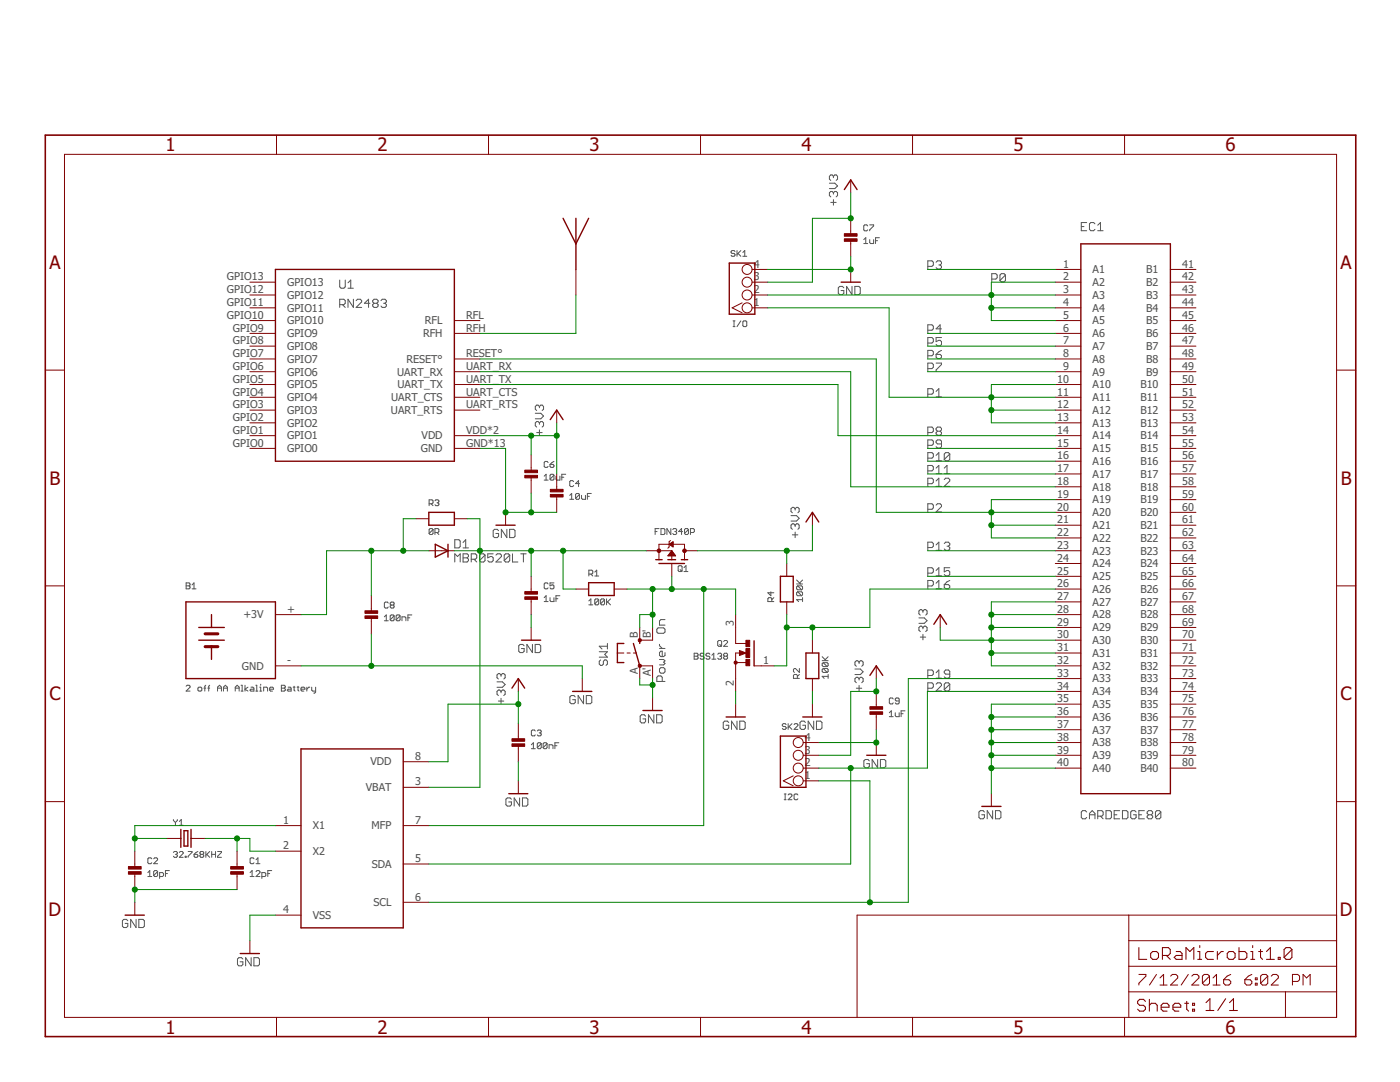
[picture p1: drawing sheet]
<svg xmlns="http://www.w3.org/2000/svg" width="279mm" height="216mm" viewBox="0 0 279 216" stroke-linecap="round" stroke-linejoin="round" font-family="sans-serif">
<g fill="none" stroke="#505050" stroke-width=".2">
<path d="M165.5 36.6h1.1l.6 .5-.6 .5h-1.1M166.3 38.5l.3-.3h.3l.3 .3v.5l-.3 .3M166.3 35.2l.3-.3h.3l.3 .3v.5l-.3 .3M166.3 35.2v.3M166.3 38.5v.2M166.3 39.8v1.1M166.3 38.5l-.2-.3h-.3l-.3 .3v.5l.3 .3M166.3 35.2l-.2-.3h-.3l-.3 .3v.5l.3 .3M67.8 55.9v1.3l.3 .3h.5l.3-.3v-1.3M69.4 57.5h1.1M69.4 56.4l.6-.5v1.6M70.5 59.7v1.6l-1.1-1.6v1.6"/>
<path d="M71.1 60l.3-.3h.5l.3 .3v.2l-1.1 1.1h1.1M76 60l.3-.3h.5l.3 .3v.2l-.3 .3M146.7 50.2l-.2-.2h-.4l-.2 .4 .2 .2h.4l.2 .3-.2 .2h-.4l-.2-.2M147.1 50v1.1M147.3 50.6l.5 .5M147.8 50l-.7 .8M148.3 51.1h.7M148.3 50.4l.3-.4v1.1M165.8 40.4h1.1M168.4 57.4l-.3-.3h-.5l-.3 .3v1.1l.3 .3h.5l.3-.3v-.5h-.5M170 57.1v1.7l-1-1.7v1.7M170.6 57.1h.8l.3 .3v1.1l-.3 .3h-.8z"/>
<path d="M172.4 47.8l.4-.4v1.2M172.4 48.6h.8M173.2 45.1l-.2-.2h-.4l-.2 .2v.8l.2 .2h.4l.2-.2M173.6 47.8v.6l.2 .2h.5v-.8M173.6 44.9h.7v.2l-.7 .8v.2M174.7 48h.4M175.5 47.4h-.8v1.2M185.2 53.1h.8l.3-.2v-.6l-.3-.3h-.8v1.7M186.8 52.3l.3-.3h.5l.3 .3v.3l-.3 .3M187.4 52.9h.2M187.6 52.9l.3 .2v.3l-.3 .3h-.5l-.3-.3M197.9 55.7h.8l.3-.3v-.5l-.3-.3h-.8v1.6"/>
<path d="M200.7 54.9v1.1l-.3 .2h-.6l-.2-.2M200.7 54.9l-.3-.3h-.6l-.2 .3v1.1M200.7 54.9l-1.1 1.1M215.8 45.2h.5M216.9 44.4h-1.1v1.6h1.1M218.5 44.7l-.3-.3h-.5l-.3 .3v1.1l.3 .2h.5l.3-.2M219.1 46h1.1M219.1 44.9l.5-.5v1.6M67.8 60.8h.8l.3-.3v-.5l-.3-.3h-.8v1.6M68.3 60.8l.6 .5M73.8 60.5h-1.1l.9-.8v1.6M74.7 60.5l-.3-.3v-.2l.3-.3h.5l.3 .3v.2l-.3 .3"/>
<path d="M74.7 60.5l-.3 .3v.3l.3 .2h.5l.3-.2v-.3l-.3-.3M74.7 60.5h.5M76.6 60.5h.2M76.8 60.5l.3 .3v.3l-.3 .2h-.5l-.3-.2M146.3 65.2h.4M146.3 64h.4M146.5 64v1.2M147.8 64l-.7 1.2M148.3 64.2l.1-.2h.4l.2 .2v.8l-.2 .2h-.4l-.1-.2zM185.2 65.9h.8l.3-.3v-.5l-.3-.3h-.8v1.6M185.2 68.5h.8l.3-.3v-.6l-.3-.2h-.8v1.6M185.2 71h.8l.3-.3v-.5l-.3-.3h-.8v1.6"/>
<path d="M185.2 73.6h.8l.3-.3v-.6l-.3-.2h-.8v1.6M185.2 78.7h.8l.3-.3v-.6l-.3-.2h-.8v1.6M186.8 78.1l.6-.5v1.6M186.8 79.2h1.1M186.8 70.7h.8l.3 .3v.3l-.3 .2h-.5l-.3-.2zM186.8 72.5h1.1v.2l-1.1 1.1v.3M187.9 67.4h-1.1v.8l.6-.3h.2l.3 .3v.5l-.3 .3h-.5l-.3-.3M187.9 65.6h-1.1l.8-.8v1.6M187.9 69.9l-1.1 .8M86.8 99.9l.2-.2h.4l.2 .2-.2 .4M106.8 82.5h1.1l.6 .5-.6 .6h-1.1M107.1 86.3h1.1"/>
<path d="M107.7 81.1l-.3-.3h-.3l-.3 .3v.5l.3 .3M107.7 84.4l-.3-.3h-.3l-.3 .3v.5l.3 .3M107.7 84.4l.2-.3h.3l.3 .3v.5l-.3 .3M107.7 81.1v.3M107.7 84.4v.3M107.7 85.8v1M107.7 81.1l.2-.3h.3l.3 .3v.5l-.3 .3M108.6 95l.4-.4v1.2M108.6 95.8h.8M109.4 92.3l-.2-.2h-.4l-.2 .2v.8l.2 .2h.4l.2-.2M109.8 92.7h.6l.2 .4-.2 .2h-.4l-.2-.2zM110.6 94.8l-.2-.2h-.4l-.2 .2v.8"/>
<path d="M110.6 94.8v.8l-.2 .2h-.4l-.2-.2M110.6 94.8l-.8 .8M110.6 92.1l-.8 .6M111 95v.6l.1 .2h.6v-.8M112.1 95.2h.4M112.9 94.6h-.8v1.2M113.7 98.8l.4-.3v1.1M113.7 99.6h.8M114.5 96.1l-.2-.2h-.4l-.2 .2v.8l.2 .2h.4l.2-.2M115.7 98.7v.7l-.2 .2h-.4l-.2-.2M115.7 98.7l-.2-.2h-.4l-.2 .2v.7M115.7 98.7l-.8 .7"/>
<path d="M115.7 96.5h-.8l.6-.6v1.2M116.1 98.8v.6l.1 .2h.6v-.8M117.2 99h.4M118 98.5h-.8v1.1M185.2 86.3h.8l.3-.3v-.5l-.3-.3h-.8v1.6M185.2 91.4h.8l.3-.3v-.5l-.3-.3h-.8v1.6M185.2 88.9h.8l.3-.3v-.6l-.3-.2h-.8v1.6M185.2 94h.8l.3-.3v-.5l-.3-.3h-.8v1.6M185.2 96.5h.8l.3-.3v-.5l-.3-.3h-.8v1.6M186.8 90.9l.6-.6v1.6M186.8 93.4l.6-.5v1.6M186.8 96l.6-.6v1.6"/>
<path d="M186.8 91.9h1.1M186.8 94.5h1.1M186.8 97h1.1M187.1 86l-.3-.2v-.3l.3-.3h.5l.3 .3v.3l-.3 .2M187.1 86l-.3 .3v.3l.3 .2h.5l.3-.2v-.3l-.3-.3M187.1 86h.5M187.9 88.6h-.8l-.3-.3v-.3l.3-.2h.5l.3 .2v1.1l-.3 .3h-.5l-.3-.3M188.4 95.7l.3-.3h.6l.2 .3v.3l-1.1 1h1.1M188.4 94.5h1.1M188.4 93.4l.6-.5v1.6M189.5 90.6v1.1l-.2 .2h-.6l-.3-.2M189.5 90.6l-.2-.3h-.6l-.3 .3v1.1"/>
<path d="M189.5 90.6l-1.1 1.1M37.1 116.9h.6M37.1 116.3h.6l.2 .2-.2 .4 .2 .4-.2 .2h-.6zM38.3 116.7l.4-.4v1.2M38.3 117.5h.8M85.6 100.5h.6l.2-.2v-.4l-.2-.2h-.6v1.2M86 100.5l.4 .4M86.4 105.7l-.2-.2h-.4l-.2 .2v.7M86.4 105.7v.7l-.2 .3h-.4l-.2-.3M86.4 105.7l-.8 .7M86.8 106.3h.6l.2-.2v-.4l-.2-.2h-.6v1.2M87.2 106.3l.4 .4"/>
<path d="M87.2 100.3h.2M87.4 100.3l.2 .2-.2 .4h-.4l-.2-.2M90.8 107.7h.8l.2 .3v1.1l-.2 .2h-.8zM90.8 112.1v-1.6l.5 .5 .5-.5v1.6M92.4 110.5h.8l.3 .3v.2l-.3 .3 .3 .3v.3l-.3 .2h-.8zM92.4 111.3h.8M92.4 109.3h1.1M92.4 108.2l.5-.5v1.6M94 111.6h.9l.2-.3v-.5l-.2-.3h-.9v1.6M94.6 111.6l.5 .5M96.8 110.8l-.3-.3h-.5l-.3 .3v1.1M96.8 110.8v1.1l-.3 .2h-.5l-.3-.2"/>
<path d="M96.8 110.8l-1.1 1.1M98.4 110.5h-1.1v.8l.6-.3h.2l.3 .3v.6l-.3 .2h-.5l-.3-.2M99 110.8l.3-.3h.5l.3 .3v.2l-1.1 1.1h1.1M99.5 105.9l-.3-.3h-.5l-.3 .3v1.1l.3 .3h.5l.3-.3v-.6h-.5M101.2 105.6v1.7l-1.1-1.7v1.7M101.7 105.6h.8l.3 .3v1.1l-.3 .3h-.8zM101.7 110.8v1.1l-.2 .2h-.6l-.3-.2M101.7 110.8l-1.1 1.1M101.7 110.8l-.2-.3h-.6l-.3 .3v1.1M102.3 110.5v1.6h1.1M103.9 110.5h1.1M104.5 110.5v1.6"/>
<path d="M108.6 119.3l.4-.4v1.1M109.4 116.5l-.2-.2h-.4l-.2 .2v.8l.2 .2h.4l.2-.2M109.8 119.3v.5l.2 .2h.6v-.7M110.6 116.3h-.8v.6l.4-.2 .4 .2v.4l-.2 .2h-.4l-.2-.2M111 119.5h.3M111.7 118.9h-.7v1.1M117.5 119.9l.4-.4v1.2M117.5 114.6h.6l.2-.2v-.4l-.2-.2h-.6v1.1M117.9 114.6l.4 .3M118.7 114.2l.4-.4v1.1M118.7 114.9h.8M119.5 119.7v.8l-.2 .2h-.4l-.2-.2"/>
<path d="M119.5 119.7l-.2-.2h-.4l-.2 .2v.8M119.5 119.7l-.8 .8M120.6 119.7v.8l-.1 .2h-.4l-.2-.2M120.6 119.7l-.1-.2h-.4l-.2 .2v.8M120.6 119.7l-.7 .8M121.1 119.5v1.2M121.8 119.5l-.7 .8M130.7 106.1h.4M131.5 105.5h-.8v1.2M131.9 105.5h.6l.2 .2v.7l-.2 .3h-.6zM133.9 105.5v1.2l-.8-1.2v1.2M134.3 105.7l.2-.2h.4l.1 .2-.1 .4"/>
<path d="M134.7 106.1h.2M134.9 106.1l.1 .2-.1 .4h-.4l-.2-.3M135.3 113.1l.2-.2h.4l.2 .2v.8l-.2 .1h-.4l-.2-.1zM135.7 113.7l.4 .3M136.2 106.1h-.8l.6-.6v1.2M136.5 114h.8M136.5 113.3l.4-.4v1.1M137.4 105.7l-.2-.2h-.4l-.2 .2v.7M137.4 105.7v.7l-.2 .3h-.4l-.2-.3M137.4 105.7l-.8 .7M137.8 106.3h.6l.2-.2v-.4l-.2-.2h-.6v1.2M153.8 118.1v.8l-.6-.6h1.2"/>
<path d="M154.4 119.3l-.4 .4M157.9 102.9h1.1l.5 .5-.5 .6h-1.1M158.1 106.7h1.1M158.7 101.5v.3M158.7 104.8v.3M158.7 106.2v1.1M158.7 104.8l-.3-.3h-.3l-.2 .3v.5l.2 .3M158.7 101.5l-.3-.3h-.3l-.2 .3v.6l.2 .2M158.7 104.8l.3-.3h.2l.3 .3v.5l-.3 .3M158.7 101.5l.3-.3h.2l.3 .3v.6l-.3 .2M159 116.5h1.2M159 115.7l.8 .8"/>
<path d="M159.2 116.9h.8l.2 .2v.4l-.2 .2M159.2 118.1h.8l.2 .2v.4l-.2 .2M159.2 118.1l-.2 .2v.4l.2 .2h.8M159.2 116.9l-.2 .2v.4l.2 .2h.8M159.2 118.1l.8 .8M159.2 116.9l.8 .8M160.2 119.7h-1.2l.4 .3M160.2 119.3v.7M160.2 115.7l-.6 .6M185.2 101.6h.8l.3-.3v-.5l-.3-.3h-.8v1.7M185.2 109.3h.8l.3-.3v-.5l-.3-.3h-.8v1.6M185.2 114.4h.8l.3-.3v-.5l-.3-.3h-.8v1.6"/>
<path d="M185.2 116.9h.8l.3-.3v-.5l-.3-.3h-.8v1.7M186.8 117.5h1.1M186.8 100.8l.3-.3h.5l.3 .3v.3l-1.1 1.1h1.1M186.8 108.7l.6-.5v1.6M186.8 113.8l.6-.5v1.6M186.8 116.4l.6-.6v1.7M186.8 114.9h1.1M186.8 109.8h1.1M188.4 116.6h.9l.2 .3v.3l-.2 .3h-.6l-.3-.3zM188.4 108.5l.3-.3h.6l.2 .3v.2l-.2 .3M189 109h.3M189.3 109l.2 .3v.2l-.2 .3h-.6l-.3-.3"/>
<path d="M189.5 113.3h-1.1v.8l.6-.3h.3l.2 .3v.5l-.2 .3h-.6l-.3-.3M189.5 115.8l-.5 .3-.6 .5M37.1 136.9l.3-.2h.3l.2 .2v.2l-.8 .8h.8M39.5 137.3l.2-.2h.4l.2 .2v.4l-.2 .2h-.4l-.2-.2zM40.7 137.3h.4M41.1 136.7l-.2 .2v1M41.5 137.3h.3M41.8 136.7l-.1 .2v1M43.4 137.3h.8M43.4 137.9v-.8l.4-.4 .4 .4v.8M44.6 137.3h.8M44.6 137.9v-.8l.4-.4 .4 .4v.8"/>
<path d="M46.9 137.3h.8M46.9 137.9v-.8l.4-.4 .4 .4v.8M48.1 137.9h.4M48.1 136.7h.2v1.2M48.9 136.7v1.2M49.5 137.1l-.6 .4 .6 .4M50.1 137.1h.4l.2 .2v.6h-.6l-.2-.2 .2-.2h.6M51.1 137.9h.4M51.1 136.7h.1v1.2M51.8 137.9h.4M51.8 137.1h.2v.8M52 136.5v.2"/>
<path d="M52.6 137.9v-.8h.6l.2 .2v.6M53.8 137.5h.8l-.2-.4h-.4l-.2 .2v.4l.2 .2h.4M56.2 136.7h.5l.2 .2-.2 .4 .2 .4-.2 .2h-.5zM56.2 137.3h.5M57.5 137.1h.4l.2 .2v.6h-.6l-.2-.2 .2-.2h.6M58.5 137.1h.4M58.7 136.9v.8l.2 .2M59.3 137.1h.4M59.5 136.9v.8l.2 .2M60.1 137.5h.8l-.3-.4h-.3l-.2 .2v.4l.2 .2h.3M61.2 137.1v.8M61.8 137.1h-.2l-.4 .4"/>
<path d="M62.2 137.1v.6l.2 .2h.6M63 137.1v1l-.4 .2M76.7 123.1l.4-.4v1.2M76.7 123.9h.8M77.5 120.3l-.2-.2h-.4l-.2 .2v.8l.2 .2h.4l.2-.2M78.1 120.7l-.2-.2 .2-.4h.4l.2 .2-.2 .4M78.1 120.7l-.2 .2 .2 .4h.4l.2-.2-.2-.4M78.1 120.7h.4M78.7 122.9v.8l-.2 .2h-.4l-.2-.2M78.7 122.9l-.2-.2h-.4l-.2 .2v.8M78.7 122.9l-.8 .8M79.8 122.9v.8l-.1 .2h-.5l-.1-.2"/>
<path d="M79.8 122.9l-.1-.2h-.5l-.1 .2v.8M79.8 122.9l-.7 .8M80.2 123.9v-.8h.6l.2 .2v.6M81.4 123.3h.4M82.2 122.7h-.8v1.2M99.2 136.1h1.1l.5 .5-.5 .5h-1.1M99.5 139.9h1M100 134.7v.3M100 138v.2M100 139.3v1.1M100 138l-.3-.3h-.2l-.3 .3v.5l.3 .3M100 134.7l-.3-.3h-.2l-.3 .3v.5l.3 .3"/>
<path d="M100 138l.3-.3h.2l.3 .3v.5l-.3 .3M100 134.7l.3-.3h.2l.3 .3v.5l-.3 .3M104.6 128.9l-.3-.3h-.5l-.3 .3v1l.3 .3h.5l.3-.3v-.5h-.5M106.3 128.6v1.6l-1.1-1.6v1.6M106.8 128.6h.8l.3 .3v1l-.3 .3h-.8zM108.6 120h.8M114.8 139.1l-.3-.3h-.5l-.3 .3v1.1l.3 .2h.5l.3-.2v-.6h-.5M116.5 138.8v1.6l-1.1-1.6v1.6M117 138.8h.8l.3 .3v1.1l-.3 .2h-.8zM117.5 120.7h.8M119.6 130h1.6l-.5 .6 .5 .5h-1.6M119.9 131.7l-.3 .3v.5l.3 .3h.2l.3-.3v-.5l.3-.3h.2l.3 .3v.5l-.3 .3"/>
<path d="M121.2 128.4v1.1M121.2 128.9h-1.6l.5 .6M121.2 120.1l.6 .6M131.3 125.3h1.1l.3 .3v.5l-.3 .3h-1.1l-.2-.3v-.5zM131.6 133.5l.3-.3h.5l.3 .3v.5l-.3 .3h-.5l-.3-.3zM131.6 131.6h.8l.3 .3-.3 .2 .3 .3-.3 .3h-.8M131.6 128.6v.2l.6 .6M131.6 129.4h1.1M132.2 136v-.9l-.3-.2h-.6l-.2 .2v.9h1.6M132.7 130.2v.6l-.3 .2h-.5l-.3-.2v-.6l.3-.3h.3v1.1M132.7 123.6h-.8l-.3 .3v.8h1.1M138.5 130.3h.6l.2 .3-.2 .3 .2 .4-.2 .2h-.6z"/>
<path d="M138.5 130.9h.6M140.5 130.6l-.2-.3h-.4l-.2 .4 .2 .2h.4l.2 .4-.2 .2h-.4l-.2-.2M141.7 130.6l-.2-.3h-.4l-.2 .3 .2 .3h.4l.2 .2-.2 .4h-.4l-.2-.2M142.1 131.5h.8M142.1 130.7l.4-.4v1.2M143.2 130.6l.2-.3h.4l.2 .3-.2 .3M143.2 128l.2-.2h.4l.2 .2v.8l-.2 .2h-.4l-.2-.2zM143.6 130.9h.2M143.6 128.6l.4 .4M143.8 130.9l.2 .2-.2 .4h-.4l-.2-.2M144.4 128l.2-.2h.4l.2 .2v.2l-.8 .8h.8M144.6 130.9l-.2-.2 .2-.4h.4l.2 .3-.2 .3"/>
<path d="M144.6 130.9l-.2 .2 .2 .4h.4l.2-.2-.2-.4M144.6 130.9h.4M154 120v-.5l-.2-.2h-.4l-.2 .2v.5h1.2M159.1 135.4v-.6l-.2-.2h-.4l-.2 .2v.6h1.2M159.5 133.4v.8l-.8-.8-.4 .2v.4l.2 .2M159.5 134.6l-.4 .4M164.1 131.8h1.2M164.1 131l.8 .8M164.3 132.2h.8l.2 .2v.4l-.2 .2M164.3 133.4h.8l.2 .2v.4l-.2 .2M164.3 133.4l-.2 .2v.4l.2 .2h.8M164.3 132.2l-.2 .2v.4l.2 .2h.8"/>
<path d="M164.3 133.4l.8 .8M164.3 132.2l.8 .8M165.3 135h-1.2l.4 .4M165.3 134.6v.8M165.3 131l-.6 .6M170.6 133.5h1.1l.6 .5-.6 .6h-1.1M170.9 137.3h1.1M171.4 132.1v.3M171.4 135.4v.3M171.4 136.8v1.1M171.4 135.4l-.2-.3h-.3l-.3 .3v.6l.3 .2M171.4 132.1l-.2-.3h-.3l-.3 .3v.6l.3 .2"/>
<path d="M171.4 135.4l.3-.3h.3l.3 .3v.6l-.3 .2M171.4 132.1l.3-.3h.3l.3 .3v.6l-.3 .2M178.3 139.5l-.2-.2h-.4l-.2 .2v.8l.2 .2h.4l.2-.2M179.5 139.9h-.6l-.2-.2 .2-.4h.3l.3 .2v.8l-.3 .2h-.3l-.2-.2M183.4 123.3h1.1l.5 .5-.5 .6h-1.1M183.7 127.1h1M184.2 121.9v.3M184.2 125.2v.3M184.2 126.6v1.1M184.2 125.2l-.3-.3h-.2l-.3 .3v.6l.3 .2M184.2 121.9l-.3-.3h-.2l-.3 .3v.6l.3 .2M184.2 125.2l.3-.3h.2l.3 .3v.6l-.3 .2"/>
<path d="M184.2 121.9l.3-.3h.2l.3 .3v.6l-.3 .2M185.2 137.3h.8l.3-.2v-.6l-.3-.3h-.8v1.7M185.2 134.8h.8l.3-.3v-.5l-.3-.3h-.8v1.6M186.8 136.5l.3-.3h.5l.3 .3v.3l-1.1 1.1h1.1M186.8 134.2l.6-.5v1.6M186.8 135.3h1.1M189.5 136.5v1.1l-.2 .3h-.6l-.3-.3M189.5 134.5h-.8l-.3-.3v-.2l.3-.3h.6l.2 .3v1.1l-.2 .2h-.6l-.3-.2M189.5 136.5l-.2-.3h-.6l-.3 .3v1.1M189.5 136.5l-1.1 1.1M102.1 159.5l-.3-.3h-.6l-.2 .3v1.1l.2 .2h.6l.3-.2v-.6h-.6M103.7 159.2v1.6l-1.1-1.6v1.6"/>
<path d="M104.3 159.2h.8l.2 .3v1.1l-.2 .2h-.8zM106 148.6l.4-.4v1.2M106 149.4h.8M106.8 145.9l-.2-.2h-.4l-.2 .2v.7l.2 .2h.4l.2-.2M107.2 145.9l.2-.2h.4l.2 .2-.2 .3M107.6 146.2h.2M107.8 146.2l.2 .3-.2 .3h-.4l-.2-.2M108 148.4v.8l-.2 .2h-.4l-.2-.2M108 148.4l-.2-.2h-.4l-.2 .2v.8M108 148.4l-.8 .8M109.2 148.4v.8l-.2 .2h-.4l-.2-.2M109.2 148.4l-.2-.2h-.4l-.2 .2v.8"/>
<path d="M109.2 148.4l-.8 .8M109.6 149.4v-.8h.6l.2 .2v.6M110.7 148.8h.4M111.5 148.2h-.8v1.2M128.8 142.9l-.2-.3h-.6l-.2 .3v1.1l.2 .3h.6l.2-.3v-.6h-.5M130.5 142.6v1.7l-1.1-1.7v1.7M131 142.6h.9l.2 .3v1.1l-.2 .3h-.9zM145.4 144.2l-.2-.3h-.6l-.3 .3v1.1l.3 .2h.6l.2-.2v-.6h-.5M147.1 143.9v1.6l-1.1-1.6v1.6M147.6 143.9h.8l.3 .3v1.1l-.3 .2h-.8zM156.5 159.6h.4M156.5 158.4h.4"/>
<path d="M156.7 158.4v1.2M156.9 144.6l-.2-.2h-.4l-.2 .4 .2 .2h.4l.2 .4-.2 .1h-.4l-.2-.1M157.3 158.6l.2-.2h.4l.2 .2v.2l-.8 .8h.8M157.3 144.4v1.1M157.5 145l.6 .5M158.1 144.4l-.8 .8M158.5 144.6l.2-.2h.3l.2 .2v.2l-.7 .7h.7M159.2 158.6l-.2-.2h-.3l-.2 .2v.8l.2 .2h.3l.2-.2M160.7 144.2l-.2-.3h-.6l-.2 .3v1.1l.2 .2h.6l.2-.2v-.6h-.5M162.4 143.9v1.6l-1.1-1.6v1.6M162.9 143.9h.9l.2 .3v1.1l-.2 .2h-.9zM173.5 151.8l-.3-.2h-.5l-.3 .2v1.1l.3 .3h.5l.3-.3v-.5h-.5"/>
<path d="M175.2 151.6v1.6l-1.1-1.6v1.6M175.7 151.6h.8l.3 .2v1.1l-.3 .3h-.8zM177.5 142.2l.4-.4v1.2M177.5 143h.8M178.7 142.2v.6l.2 .2h.6v-.8M179.8 142.4h.4M180.6 141.8h-.8v1.2M29.5 174.9h.8M29.5 174.1l.4-.4v1.2M30.3 171.4l-.2-.2h-.4l-.2 .2v.7l.2 .2h.4l.2-.2M30.7 171.4l.2-.2h.4l.2 .2v.2l-.8 .7h.8M31.5 173.9v.8l-.2 .2h-.4l-.2-.2"/>
<path d="M31.5 173.9l-.2-.2h-.4l-.2 .2v.8M31.5 173.9l-.8 .8M31.9 174.9h.5l.2-.2v-.4l-.2-.2h-.5v1.2M33 174.3h.4M33.8 173.7h-.8v1.2M34.6 170.1l.2-.2h.4l.2 .2-.2 .4M34.6 163.5v.2l.4 .4M35 170.5h.2M35 164.1v.6M35.2 170.5l.2 .2-.2 .4h-.4l-.2-.2M35.4 163.5v.2l-.4 .4M35.8 170.1l.2-.2h.4l.2 .2v.2l-.8 .8h.8"/>
<path d="M35.8 163.9l.4-.4v1.2M35.8 164.7h.8M37 170.9h.1v.2h-.1zM37.5 169.9h.8v.2l-.8 .8v.2M38.7 170.5h.6l.2 .4-.2 .2h-.4l-.2-.2zM39.5 169.9l-.8 .6M40.1 170.5l-.2-.2 .2-.4h.4l.2 .2-.2 .4M40.1 170.5h.4M40.1 170.5l-.2 .2 .2 .4h.4l.2-.2-.2-.4M41.1 169.9v1.2M41.3 170.5l.5 .6M41.8 169.9l-.7 .8"/>
<path d="M42.2 170.5h.8M42.2 169.9v1.2M43 169.9v1.2M43.4 169.9h.8v.2l-.8 .8v.2h.8M49.9 174.1l.4-.4v1.2M49.9 174.9h.8M50.7 171.4l-.2-.2h-.4l-.2 .2v.7l.2 .2h.4l.2-.2M51.1 173.9l.2-.2h.4l.2 .2v.2l-.8 .8h.8M51.1 172.3h.8M51.1 171.6l.4-.4v1.1M52.3 174.9h.6l.1-.2v-.4l-.1-.2h-.6v1.2M53.4 174.3h.4"/>
<path d="M54.2 173.7h-.8v1.2M196.5 162l-.3-.2h-.6l-.2 .2v1.1l.2 .3h.6l.3-.3v-.5h-.6M198.1 161.8v1.6l-1.1-1.6v1.6M198.7 161.8h.8l.2 .2v1.1l-.2 .3h-.8zM216.9 162l-.3-.2h-.6l-.2 .2v1.1l.2 .3h.6l.3-.3M217.4 162.6h1.1M217.4 163.4v-1.1l.6-.5 .5 .5v1.1M219.1 162.9h.8l.3-.3v-.6l-.3-.2h-.8v1.6M219.6 162.9l.6 .5M220.7 161.8h.8l.3 .2v1.1l-.3 .3h-.8zM222.4 162.6h.5M223.5 161.8h-1.1v1.6h1.1"/>
<path d="M224 161.8h.8l.3 .2v1.1l-.3 .3h-.8zM226.7 162l-.2-.2h-.6l-.2 .2v1.1l.2 .3h.6l.2-.3v-.5h-.5M227.3 162.6h.5M228.4 161.8h-1.1v1.6h1.1M229.2 162.6l-.3-.3v-.3l.3-.2h.6l.2 .2v.3l-.2 .3M229.2 162.6l-.3 .3v.2l.3 .3h.6l.2-.3v-.2l-.2-.3M229.2 162.6h.6M231.7 162l-.3-.2h-.5l-.3 .2v1.1M231.7 162v1.1l-.3 .3h-.5l-.3-.3M231.7 162l-1.1 1.1M25.5 183.7l-.3-.2h-.5l-.3 .2v1.1l.3 .3h.5l.3-.3v-.5h-.5M27.2 183.5v1.6l-1.1-1.6v1.6"/>
<path d="M27.7 183.5h.8l.3 .2v1.1l-.3 .3h-.8zM48.5 191.4l-.3-.3h-.5l-.3 .3v1.1l.3 .2h.5l.3-.2v-.6h-.6M50.1 191.1v1.6l-1.1-1.6v1.6M50.7 191.1h.8l.3 .3v1.1l-.3 .2h-.8z"/>
</g>
<g fill="none" stroke="#800000" stroke-width=".28">
<path d="M168.5 37.8l1.3-1.9 1.2 1.9M55 53.8h35.7v38.2h-35.7zM112.4 43.6l2.5 5.1 2.6-5.1M114.9 43.6v10.2M145.5 52.5h5.1v10.2h-5.1zM167.9 56.3h3.8M215.7 48.7h17.9v109.7h-17.9zM109.8 83.7l1.3-1.9 1.3 1.9M85.6 102.2h5.1v2.6h-5.1zM86.9 108.6l2.5 1.3-2.5 1.3zM89.4 108.6v2.6M99 104.8h3.8"/>
<path d="M117.5 116.3h5.1v2.5h-5.1zM130.9 111.7h1.2M131.5 112.4h5.1M133.3 111.7h1.5M136 111.7h1.2M155.7 115h2.6v5.1h-2.6zM160.8 104.2l1.3-2 1.3 2M37.1 120.1h17.9v15.3h-17.9zM39.7 127.7h5.1M39.7 125.2h5.1M42.2 122.6v2.6M42.2 129v2.6"/>
<path d="M102.2 137.3l1.2-1.9 1.3 1.9M104.1 127.7h3.8M114.3 138h3.8M124.5 128.4h-1.3v3.8h1.3M126.4 128.4l1.3 4.5M127.7 127.7v.7M150.5 127.9v5M160.8 130.3h2.6v5.1h-2.6zM173.6 134.8l1.3-1.9 1.3 1.9M186.4 124.6l1.2-2 1.3 2M60.1 149.4h20.4v35.7h-20.4zM101.5 158.4h3.8"/>
<path d="M128.3 141.8h3.8M144.9 143.1h3.8M155.7 146.9h5.1v10.2h-5.1zM160.2 143.1h3.8M173 150.7h3.8M36.1 165.5v3.6M36.7 165.8h.8v3h-.8zM38.1 165.5v3.6M195.9 160.9h3.9M25 182.6h3.8M47.9 190.3h3.9"/>
</g>
<g fill="none" stroke="#800000" stroke-width=".2">
<path d="M12.9 30.8h253.8v172.2h-253.8zM55.2 27v3.8M97.5 27v3.8M139.8 27v3.8M169.8 35.9v2.6M182.1 27v3.8M224.4 27v3.8M49.9 58.9h5.1M49.9 56.3h5.1M114.9 53.8v5.1M150.1 58.9h3.1M150.1 56.3h3.1"/>
<path d="M150.1 53.8h3.1M169.8 43.6v3.3M169.8 47.9v3.3M169.8 53.8v2.5M210.6 58.9h5.1M210.6 56.3h5.1M210.6 53.8h5.1M233.6 58.9h5.1M233.6 56.3h5.1M233.6 53.8h5.1M9 73.9h3.9M49.9 76.7h5.1"/>
<path d="M49.9 74.2h5.1M49.9 66.5h5.1M49.9 64h5.1M49.9 71.6h5.1M49.9 79.3h5.1M49.9 69.1h5.1M49.9 61.4h5.1M90.7 76.7h5.1M90.7 74.2h5.1M90.7 66.5h5.1M90.7 64h5.1M90.7 71.6h5.1"/>
<path d="M90.7 79.3h5.1M148.1 60.4l-2 1 2 1M150.1 61.4h3.1M210.6 76.7h5.1M210.6 74.2h5.1M210.6 66.5h5.1M210.6 64h5.1M210.6 71.6h5.1M210.6 79.3h5.1M210.6 69.1h5.1M210.6 61.4h5.1M233.6 76.7h5.1"/>
<path d="M233.6 74.2h5.1M233.6 66.5h5.1M233.6 64h5.1M233.6 71.6h5.1M233.6 79.3h5.1M233.6 69.1h5.1M233.6 61.4h5.1M266.7 73.9h3.9M49.9 89.5h5.1M49.9 86.9h5.1M49.9 81.8h5.1M49.9 84.4h5.1"/>
<path d="M90.7 89.5h5.1M90.7 86.9h5.1M90.7 81.8h5.1M106 90.8v3.3M106 95.1v3.3M111.1 81.8v2.6M111.1 94.6v3.3M111.1 98.9v3.3M210.6 89.5h5.1M210.6 86.9h5.1M210.6 81.8h5.1M210.6 84.4h5.1"/>
<path d="M210.6 99.7h5.1M210.6 97.1h5.1M210.6 94.6h5.1M210.6 92h5.1M233.6 89.5h5.1M233.6 86.9h5.1M233.6 81.8h5.1M233.6 84.4h5.1M233.6 99.7h5.1M233.6 97.1h5.1M233.6 94.6h5.1M233.6 92h5.1"/>
<path d="M9 116.9h3.9M74.1 118.8v3.3M83 103.5h2.6M85.6 109.9h5.1M90.7 103.5h2.5M100.9 102.2v2.6M106 115v3.3M106 119.3v3.3M114.9 117.5h2.6M122.6 117.5h2.5M129 109.9h5.1M131.5 111.7v-3.1h5.1v3.1"/>
<path d="M133.3 110.9h1.5M133.4 110.7h1.3M133.5 110.6h1.1M133.5 108.6l.8-.5v1zM133.6 110.5h.9M133.6 108.6h.7M133.6 108.7h.7M133.7 110.4h.7M133.8 110.3h.5M133.8 107.8l-.3 .3v1l-.2 .3M133.8 108.4h.5M133.8 108.8h.5"/>
<path d="M133.9 110.1h.3M134 110h.2M134 108.3h.3M134 108.9h.3M134.1 109.9v1.8M134.1 112.4v2.6M134.1 109.9l.7 1h-1.5zM134.2 108.2h.1M134.2 109.1h.1M136.6 109.9h2.6M157 112.4v2.6M162.1 102.2v2.6"/>
<path d="M210.6 117.5h5.1M210.6 115h5.1M210.6 112.4h5.1M210.6 109.9h5.1M210.6 107.3h5.1M210.6 104.8h5.1M210.6 102.2h5.1M233.6 117.5h5.1M233.6 115h5.1M233.6 112.4h5.1M233.6 109.9h5.1M233.6 107.3h5.1"/>
<path d="M233.6 104.8h5.1M233.6 102.2h5.1M266.7 116.9h3.9M55 132.9h5.1M55 122.6h5.1M74.1 123.1v3.4M103.4 135.4v2.6M106 125.2v2.5M116.2 135.4v2.6M123.2 130.3h1.3M125.1 130.3h.7M126.4 130.3h.6"/>
<path d="M127.7 135.4v-2.5h2.5v2.5M127.7 125.2v2.5h2.5v-2.5M130.2 139.2v2.6M146.8 122.6v5.8h2M146.8 132.2h2.1M147.6 129.8l1.3 .5-1.3 .5zM147.7 130.3h-.9v7.7M150.5 132.9h4M157 120.1v2.5M162.1 127.7v2.6M162.1 135.4v2.6M174.9 132.9v2.5"/>
<path d="M174.9 138v3.3M187.6 122.6v2.6M210.6 138h5.1M210.6 135.4h5.1M210.6 132.9h5.1M210.6 130.3h5.1M210.6 127.7h5.1M210.6 125.2h5.1M210.6 122.6h5.1M210.6 120.1h5.1M233.6 138h5.1M233.6 135.4h5.1"/>
<path d="M233.6 132.9h5.1M233.6 130.3h5.1M233.6 127.7h5.1M233.6 125.2h5.1M233.6 122.6h5.1M233.6 120.1h5.1M9 160h3.9M80.5 157.1h5.1M80.5 152h5.1M103.4 144.3v3.4M103.4 148.7v3.3M103.4 155.8v2.6"/>
<path d="M146.8 140.5v2.6M158.3 154.8l-2 1 2 1M160.3 153.3h3.1M160.3 150.7h3.1M160.3 148.2h3.1M160.3 155.8h3.1M162.1 140.5v2.6M174.9 142.3v3.3M174.9 148.2v2.5M197.8 158.4v2.5M210.6 153.3h5.1M210.6 150.7h5.1"/>
<path d="M210.6 148.2h5.1M210.6 145.6h5.1M210.6 143.1h5.1M210.6 140.5h5.1M233.6 153.3h5.1M233.6 150.7h5.1M233.6 148.2h5.1M233.6 145.6h5.1M233.6 143.1h5.1M233.6 140.5h5.1M266.7 160h3.9M26.9 169.8v3.4"/>
<path d="M26.9 174.2v3.3M33.3 167.3h2.8M38.1 167.3h2.8M47.3 169.8v3.4M47.3 174.2v3.3M55 164.7h5.1M55 169.8h5.1M80.5 164.7h5.1M80.5 172.4h5.1M26.9 180v2.6M49.9 187.7v2.6M55 182.6h5.1"/>
<path d="M80.5 180h5.1M225.3 197.9h41.4M225.3 182.6v20.4M225.3 192.8h41.4M225.3 187.7h41.4M227.3 194.4h1.4v.4l-1.4 1.4v.4M230.8 194.4l-1.4 2.2M231.5 195.1l.7-.7v2.2M231.5 196.6h1.4M233.6 194.8l.4-.4h.7l.3 .4v.3l-1.4 1.5h1.4M237.2 194.4l-1.5 2.2M237.8 194.8l.4-.4h.7l.4 .4v.3l-1.5 1.5h1.5"/>
<path d="M241.4 194.8l-.4-.4h-.7l-.3 .4v1.4M241.4 194.8v1.4l-.4 .4h-.7l-.3-.4M241.4 194.8l-1.4 1.4M242.1 196.6h1.4M242.1 195.1l.7-.7v2.2M244.2 195.5h1.1l.3 .3v.4l-.3 .4h-.8l-.3-.4zM245.6 194.4l-.7 .4-.7 .7M248.4 195.5h1.1l.3 .3v.4l-.3 .4h-.7l-.4-.4zM249.8 194.4l-.7 .4-.7 .7M250.5 196.2h.4v.4h-.4zM250.5 195.1h.4v.4h-.4zM253 194.8l-.3-.4h-.8l-.3 .4v1.4"/>
<path d="M253 194.8v1.4l-.3 .4h-.8l-.3-.4M253 194.8l-1.4 1.4M253.7 194.8l.4-.4h.7l.3 .4v.3l-1.4 1.5h1.4M256.5 197.9v5.1M257.9 195.8h1.1l.4-.3v-.7l-.4-.4h-1.1v2.2M260.1 196.6v-2.2l.7 .7 .7-.7v2.2M266.7 182.6h-95.7v20.4M55.2 203v3.8M97.5 203v3.8M139.8 203v3.8M182.1 203v3.8M224.4 203v3.8"/>
<circle cx="149.1" cy="58.9" r=".99"/>
<circle cx="149.1" cy="56.3" r=".99"/>
<circle cx="149.1" cy="53.8" r=".99"/>
<circle cx="149.1" cy="61.4" r=".99"/>
<circle cx="159.3" cy="155.8" r=".99"/>
<circle cx="159.3" cy="153.3" r=".99"/>
<circle cx="159.3" cy="148.2" r=".99"/>
<circle cx="159.3" cy="150.7" r=".99"/>
</g>
<g fill="none" stroke="#800000" stroke-width=".21">
<path d="M227.3 189.1v2.3h1.6M228.6 199.8l-.4-.4h-.8l-.4 .4v.4l.4 .4h.8l.4 .4v.4l-.4 .4h-.8l-.4-.4M229.4 199.4v2.4M229.6 190.2l.4-.3h.8l.4 .3v.8l-.4 .4h-.8l-.4-.4zM232 190.6h1.2l.4-.4v-.7l-.4-.4h-1.2v2.3M232.8 190.6l.8 .8M234.7 189.9h.8l.4 .3v1.2h-1.2l-.4-.4 .4-.4h1.2M236.7 191.4v-2.3l.8 .8 .8-.8v2.3M236.8 199.8v1.6l.4 .4M239 191.4h.8M239 189.9h.4v1.5M239.4 188.7v.4"/>
<path d="M242.2 189.9h-1.2l-.4 .3v.8l.4 .4h1.2M243 189.9v1.5M244.1 189.9h-.4l-.7 .7M244.6 199.3l-1.6 2.3M244.9 190.2l.4-.3h.8l.4 .3v.8l-.4 .4h-.8l-.4-.4zM247.3 189.1v2.3h1.1l.4-.4v-.8l-.4-.3h-1.1M249.6 191.4h.8M249.6 189.9h.4v1.5M250 188.7v.4M251.2 189.9h.8M251.6 189.5v1.5l.4 .4M252.8 191.4h1.5"/>
<path d="M252.8 189.9l.7-.8v2.3M255.1 191h.4v.4h-.4zM257.8 189.5v1.5l-.3 .4h-.8l-.4-.4M257.8 189.5l-.3-.4h-.8l-.4 .4v1.5M257.8 189.5l-1.5 1.5M229.4 200.6l.4-.4h.8l.3 .4v1.2M231.7 201h1.6v-.4l-.4-.4h-.8l-.4 .4v.8l.4 .4h.8M234.1 201h1.5v-.4l-.3-.4h-.8l-.4 .4v.8l.4 .4h.8M236.4 200.2h.8M238 200.2h.4v.4h-.4zM238 201.4h.4v.4h-.4zM240.7 200.1l.8-.8v2.3"/>
<path d="M240.7 201.6h1.6M245.4 201.6h1.6M245.4 200.1l.8-.8v2.3"/>
</g>
<path d="M9 27h261.6v179.8h-261.6zM147.7 130l.9 .3-.9 .3v-.3h.3" fill="none" stroke="#800000" stroke-width=".32"/>
<g fill="#800000" stroke="#800000" stroke-width=".2">
<path d="M46 173.9h2.6v.5h-2.6z"/>
<path d="M46 172.9h2.6v.5h-2.6z"/>
<path d="M25.6 173.9h2.6v.5h-2.6z"/>
<path d="M25.6 172.9h2.6v.5h-2.6z"/>
<path d="M148.9 131.6h.7v1.2h-.7z"/>
<path d="M148.9 127.8h.7v1.2h-.7z"/>
<path d="M148.9 129.4h.7v1.8h-.7z"/>
<path d="M102.2 148.4h2.5v.5h-2.5z"/>
<path d="M102.2 147.4h2.5v.5h-2.5z"/>
<path d="M109.8 98.7h2.6v.5h-2.6z"/>
<path d="M109.8 97.6h2.6v.5h-2.6z"/>
<path d="M104.7 119.1h2.6v.5h-2.6z"/>
<path d="M104.7 118h2.6v.6h-2.6z"/>
<path d="M104.7 94.8h2.6v.6h-2.6z"/>
<path d="M104.7 93.8h2.6v.5h-2.6z"/>
<path d="M72.8 122.9h2.6v.5h-2.6z"/>
<path d="M72.8 121.9h2.6v.5h-2.6z"/>
<path d="M168.5 47.6h2.5v.6h-2.5z"/>
<path d="M168.5 46.6h2.5v.5h-2.5z"/>
<path d="M173.6 142h2.5v.5h-2.5z"/>
<path d="M173.6 141h2.5v.5h-2.5z"/>
</g>
<g fill="#800000" stroke="#800000" stroke-width=".2">
<path d="M127.4 132.6h.5l.1 .3-.1 .2h-.5z" fill-rule="evenodd"/>
<path d="M127.4 127.5h.5l.1 .2-.1 .3h-.5z" fill-rule="evenodd"/>
<circle cx="131.5" cy="109.9" r=".36"/>
<circle cx="136.6" cy="109.9" r=".36"/>
<circle cx="146.8" cy="132.2" r=".32"/>
</g>
<path d="M40.9 126.5h2.6M40.9 129h2.6" fill="none" stroke="#800000" stroke-width=".61"/>
<g fill="none" stroke="#008000" stroke-width=".2">
<path d="M169.8 38.5v5.1h-7.7v12.7h-8.9M114.9 58.9v7.6h-19.1M153.2 58.9h57.4M169.8 51.2v2.6h-16.6M185.1 53.8h25.5M210.6 56.3h-12.8v7.7h12.8M95.8 76.7h71.4v10.2h43.4M95.8 71.6h79.1v30.6h35.7M95.8 74.2h74v22.9h40.8M153.2 61.4h24.2v17.9h33.2M185.1 71.6h25.5M185.1 74.2h25.5"/>
<path d="M185.1 69.1h25.5M185.1 66.5h25.5M197.8 61.4h12.8M210.6 76.7h-12.8v7.7h12.8M95.8 89.5h5.1v12.7h10.2M95.8 86.9h15.3M106 86.9v3.9M106 98.4v3.8M111.1 84.4v10.2M185.1 89.5h25.5M185.1 92h25.5M185.1 94.6h25.5"/>
<path d="M197.8 81.8h12.8M210.6 99.7h-12.8v7.6h12.8M74.1 109.9v8.9M83 103.5h-2.5v6.4M85.6 109.9h-20.4v12.7h-5.1M90.7 109.9h38.3M93.2 103.5h2.6v53.6h-10.2M106 109.9v5.1M112.4 109.9v7.6h2.5M125.1 117.5h21.7v5.1M130.2 117.5v7.7M134.1 115v2.5"/>
<path d="M140.4 117.5v47.2h-54.8M157 109.9v2.5M162.1 104.8v5.1h-22.9M185.1 109.9h25.5M185.1 115h25.5M197.8 104.8h12.8M210.6 117.5h-37v7.7h-16.6M60.1 132.9h56.1v2.5M74.1 126.5v6.4M103.4 138v6.3M106 122.6v2.6M127.7 135.4v1.3h2.5"/>
<path d="M130.2 135.4v3.8M130.2 122.6h-2.5v2.6M146.8 138v2.5M157 122.6v10.3h-2.5M162.1 125.2v2.5M162.1 138v2.5M174.9 135.4v2.6h-5.1v12.7h-6.4M187.6 125.2v2.5h23M197.8 122.6h12.8M197.8 125.2h12.8M197.8 130.3h12.8M210.6 120.1h-12.8v12.8h12.8"/>
<path d="M210.6 138h-25.5v15.3h-21.7M210.6 135.4h-29.3v44.6h-95.7M103.4 140.5h-14v11.5h-3.8M103.4 152v3.8M163.4 155.8h10.2v24.2M169.8 153.3v19.1h-84.2M174.9 145.6v2.6h-11.5M197.8 143.1h12.8M197.8 145.6h12.8M197.8 148.2h12.8M197.8 150.7h12.8M197.8 153.3h12.8"/>
<path d="M210.6 140.5h-12.8v17.9M26.9 167.3h6.4M40.9 167.3h9v2.5h5.1M47.3 177.5h-20.4v2.5M47.3 167.3v2.5M55 164.7h-28.1v5.1M55 182.6h-5.1v5.1"/>
</g>
<g fill="#008000" stroke="#008000" stroke-width=".2">
<circle cx="197.8" cy="79.3" r=".51"/>
<circle cx="197.8" cy="81.8" r=".51"/>
<circle cx="197.8" cy="104.8" r=".51"/>
<circle cx="197.8" cy="102.2" r=".51"/>
<circle cx="197.8" cy="145.6" r=".51"/>
<circle cx="197.8" cy="148.2" r=".51"/>
<circle cx="197.8" cy="143.1" r=".51"/>
<circle cx="197.8" cy="150.7" r=".51"/>
<circle cx="197.8" cy="153.3" r=".51"/>
<circle cx="26.9" cy="177.5" r=".51"/>
<circle cx="100.9" cy="102.2" r=".51"/>
<circle cx="106" cy="102.2" r=".51"/>
<circle cx="74.1" cy="132.9" r=".51"/>
<circle cx="174.9" cy="148.2" r=".51"/>
<circle cx="169.8" cy="53.8" r=".51"/>
<circle cx="130.2" cy="136.7" r=".51"/>
<circle cx="173.6" cy="180" r=".51"/>
<circle cx="169.8" cy="153.3" r=".51"/>
<circle cx="197.8" cy="125.2" r=".51"/>
<circle cx="197.8" cy="127.7" r=".51"/>
<circle cx="197.8" cy="122.6" r=".51"/>
<circle cx="197.8" cy="130.3" r=".51"/>
<circle cx="157" cy="109.9" r=".51"/>
<circle cx="106" cy="86.9" r=".51"/>
<circle cx="111.1" cy="86.9" r=".51"/>
<circle cx="103.4" cy="140.5" r=".51"/>
<circle cx="174.9" cy="138" r=".51"/>
<circle cx="169.8" cy="43.6" r=".51"/>
<circle cx="112.4" cy="109.9" r=".51"/>
<circle cx="95.8" cy="109.9" r=".51"/>
<circle cx="106" cy="109.9" r=".51"/>
<circle cx="134.1" cy="117.5" r=".51"/>
<circle cx="140.4" cy="117.5" r=".51"/>
<circle cx="130.2" cy="117.5" r=".51"/>
<circle cx="130.2" cy="122.6" r=".51"/>
<circle cx="26.9" cy="167.3" r=".51"/>
<circle cx="47.3" cy="167.3" r=".51"/>
<circle cx="197.8" cy="58.9" r=".51"/>
<circle cx="197.8" cy="61.4" r=".51"/>
<circle cx="74.1" cy="109.9" r=".51"/>
<circle cx="80.5" cy="109.9" r=".51"/>
<circle cx="162.1" cy="125.2" r=".51"/>
<circle cx="157" cy="125.2" r=".51"/>
</g>
<g font-size="3.7" fill="#800000">
<text x="33" y="30.2">1</text>
<text x="75.3" y="30.2">2</text>
<text x="117.6" y="30.2">3</text>
<text x="159.9" y="30.2">4</text>
<text x="202.3" y="30.2">5</text>
<text x="244.6" y="30.2">6</text>
<text x="9.9" y="53.6">A</text>
<text x="267.6" y="53.6">A</text>
<text x="9.9" y="96.7">B</text>
<text x="267.6" y="96.7">B</text>
<text x="9.9" y="139.7">C</text>
<text x="267.6" y="139.7">C</text>
<text x="9.7" y="182.8">D</text>
<text x="267.4" y="182.8">D</text>
<text x="33" y="206.2">1</text>
<text x="75.3" y="206.2">2</text>
<text x="117.6" y="206.2">3</text>
<text x="159.9" y="206.2">4</text>
<text x="202.3" y="206.2">5</text>
<text x="244.6" y="206.2">6</text>
</g>
<g font-size="2.2" fill="#505050">
<text x="150.4" y="53.4">4</text>
<text x="212.2" y="53.4">1</text>
<text x="235.9" y="53.4">41</text>
<text x="45.3" y="58.5">GPIO12</text>
<text x="45.3" y="56">GPIO13</text>
<text x="57.3" y="59.6">GPIO12</text>
<text x="57.3" y="57.1">GPIO13</text>
<text x="150.4" y="58.5">2</text>
<text x="150.4" y="56">3</text>
<text x="212.2" y="58.5">3</text>
<text x="212.2" y="56">2</text>
<text x="218.1" y="59.6">A3</text>
<text x="218.1" y="57.1">A2</text>
<text x="218.1" y="54.5">A1</text>
<text x="228.8" y="59.6">B3</text>
<text x="228.8" y="57.1">B2</text>
<text x="228.8" y="54.5">B1</text>
<text x="235.9" y="58.5">43</text>
<text x="235.9" y="56">42</text>
<text x="45.3" y="63.6">GPIO10</text>
<text x="45.3" y="61.1">GPIO11</text>
<text x="57.3" y="64.7">GPIO10</text>
<text x="57.3" y="62.2">GPIO11</text>
<text x="84.8" y="64.7">RFL</text>
<text x="93" y="63.6">RFL</text>
<text x="150.4" y="61.1">1</text>
<text x="212.2" y="63.6">5</text>
<text x="212.2" y="61.1">4</text>
<text x="218.1" y="64.7">A5</text>
<text x="218.1" y="62.2">A4</text>
<text x="228.8" y="64.7">B5</text>
<text x="228.8" y="62.2">B4</text>
<text x="235.9" y="63.6">45</text>
<text x="235.9" y="61.1">44</text>
<text x="46.5" y="71.3">GPIO7</text>
<text x="46.5" y="68.7">GPIO8</text>
<text x="46.5" y="66.2">GPIO9</text>
<text x="57.3" y="69.8">GPIO8</text>
<text x="57.3" y="67.3">GPIO9</text>
<text x="84.4" y="67.3">RFH</text>
<text x="93" y="66.2">RFH</text>
<text x="93" y="71.3">RESET°</text>
<text x="212.2" y="71.3">8</text>
<text x="212.2" y="68.7">7</text>
<text x="212.2" y="66.2">6</text>
<text x="218.1" y="69.8">A7</text>
<text x="218.1" y="67.3">A6</text>
<text x="228.8" y="69.8">B7</text>
<text x="228.8" y="67.3">B6</text>
<text x="235.9" y="71.3">48</text>
<text x="235.9" y="68.7">47</text>
<text x="235.9" y="66.2">46</text>
<text x="46.5" y="76.4">GPIO5</text>
<text x="46.5" y="73.8">GPIO6</text>
<text x="57.3" y="77.5">GPIO5</text>
<text x="57.3" y="74.9">GPIO6</text>
<text x="57.3" y="72.4">GPIO7</text>
<text x="79.3" y="74.9">UART_RX</text>
<text x="79.3" y="77.5">UART_TX</text>
<text x="81.1" y="72.4">RESET°</text>
<text x="93" y="76.4">UART_TX</text>
<text x="93" y="73.8">UART_RX</text>
<text x="211" y="76.4">10</text>
<text x="212.2" y="73.8">9</text>
<text x="218.1" y="77.5">A10</text>
<text x="218.1" y="74.9">A9</text>
<text x="218.1" y="72.4">A8</text>
<text x="227.6" y="77.5">B10</text>
<text x="228.8" y="74.9">B9</text>
<text x="228.8" y="72.4">B8</text>
<text x="235.9" y="76.4">50</text>
<text x="235.9" y="73.8">49</text>
<text x="46.5" y="81.5">GPIO3</text>
<text x="46.5" y="78.9">GPIO4</text>
<text x="57.3" y="82.6">GPIO3</text>
<text x="57.3" y="80">GPIO4</text>
<text x="78" y="82.6">UART_RTS</text>
<text x="78.1" y="80">UART_CTS</text>
<text x="93" y="78.9">UART_CTS</text>
<text x="93" y="81.5">UART_RTS</text>
<text x="211" y="81.5">12</text>
<text x="211" y="78.9">11</text>
<text x="218.1" y="82.6">A12</text>
<text x="218.1" y="80">A11</text>
<text x="227.6" y="82.6">B12</text>
<text x="227.6" y="80">B11</text>
<text x="235.9" y="81.5">52</text>
<text x="235.9" y="78.9">51</text>
<text x="46.5" y="89.1">GPIO0</text>
<text x="46.5" y="86.6">GPIO1</text>
<text x="46.5" y="84">GPIO2</text>
<text x="57.3" y="87.7">GPIO1</text>
<text x="57.3" y="85.1">GPIO2</text>
<text x="84.1" y="87.7">VDD</text>
<text x="93" y="89.1">GND*13</text>
<text x="93" y="86.6">VDD*2</text>
<text x="211" y="89.1">15</text>
<text x="211" y="86.6">14</text>
<text x="211" y="84">13</text>
<text x="218.1" y="87.7">A14</text>
<text x="218.1" y="85.1">A13</text>
<text x="227.6" y="87.7">B14</text>
<text x="227.6" y="85.1">B13</text>
<text x="235.9" y="89.1">55</text>
<text x="235.9" y="86.6">54</text>
<text x="235.9" y="84">53</text>
<text x="57.3" y="90.2">GPIO0</text>
<text x="84" y="90.2">GND</text>
<text x="211" y="94.2">17</text>
<text x="211" y="91.7">16</text>
<text x="218.1" y="95.3">A17</text>
<text x="218.1" y="92.8">A16</text>
<text x="218.1" y="90.2">A15</text>
<text x="227.6" y="95.3">B17</text>
<text x="227.6" y="92.8">B16</text>
<text x="227.6" y="90.2">B15</text>
<text x="235.9" y="94.2">57</text>
<text x="235.9" y="91.7">56</text>
<text x="211" y="101.9">20</text>
<text x="211" y="99.3">19</text>
<text x="211" y="96.8">18</text>
<text x="218.1" y="100.5">A19</text>
<text x="218.1" y="97.9">A18</text>
<text x="227.6" y="100.4">B19</text>
<text x="227.6" y="97.9">B18</text>
<text x="235.9" y="101.9">60</text>
<text x="235.9" y="99.3">59</text>
<text x="235.9" y="96.8">58</text>
<text x="211" y="107">22</text>
<text x="211" y="104.4">21</text>
<text x="218.1" y="105.6">A21</text>
<text x="218.1" y="103">A20</text>
<text x="227.6" y="105.5">B21</text>
<text x="227.6" y="103">B20</text>
<text x="235.9" y="107">62</text>
<text x="235.9" y="104.4">61</text>
<text x="211" y="112.1">24</text>
<text x="211" y="109.5">23</text>
<text x="218.1" y="113.2">A24</text>
<text x="218.1" y="110.7">A23</text>
<text x="218.1" y="108.1">A22</text>
<text x="227.6" y="113.2">B24</text>
<text x="227.6" y="110.6">B23</text>
<text x="227.6" y="108.1">B22</text>
<text x="235.9" y="112.1">64</text>
<text x="235.9" y="109.5">63</text>
<text x="211" y="119.7">27</text>
<text x="211" y="117.2">26</text>
<text x="211" y="114.6">25</text>
<text x="218.1" y="118.3">A26</text>
<text x="218.1" y="115.8">A25</text>
<text x="227.6" y="118.3">B26</text>
<text x="227.6" y="115.8">B25</text>
<text x="235.9" y="119.7">67</text>
<text x="235.9" y="117.2">66</text>
<text x="235.9" y="114.6">65</text>
<text x="48.6" y="123.4">+3V</text>
<text x="57.3" y="122.3">+</text>
<text x="146.5" y="124.8" transform="rotate(-90 146.5 124.8)">3</text>
<text x="211" y="124.8">29</text>
<text x="211" y="122.3">28</text>
<text x="218.1" y="126">A29</text>
<text x="218.1" y="123.4">A28</text>
<text x="218.1" y="120.9">A27</text>
<text x="227.6" y="126">B29</text>
<text x="227.6" y="123.4">B28</text>
<text x="227.6" y="120.9">B27</text>
<text x="235.9" y="124.8">69</text>
<text x="235.9" y="122.3">68</text>
<text x="127.3" y="127.4" transform="rotate(-90 127.3 127.4)">B</text>
<text x="129.9" y="127.4" transform="rotate(-90 129.9 127.4)">B'</text>
<text x="211" y="129.9">31</text>
<text x="211" y="127.4">30</text>
<text x="218.1" y="131.1">A31</text>
<text x="218.1" y="128.5">A30</text>
<text x="227.6" y="131.1">B31</text>
<text x="227.6" y="128.5">B30</text>
<text x="235.9" y="129.9">71</text>
<text x="235.9" y="127.4">70</text>
<text x="48.3" y="133.6">GND</text>
<text x="57.3" y="132.5">-</text>
<text x="127.3" y="134.5" transform="rotate(-90 127.3 134.5)">A</text>
<text x="129.9" y="135" transform="rotate(-90 129.9 135)">A'</text>
<text x="146.5" y="136.9" transform="rotate(-90 146.5 136.9)">2</text>
<text x="152.3" y="132.5">1</text>
<text x="211" y="137.6">34</text>
<text x="211" y="135">33</text>
<text x="211" y="132.5">32</text>
<text x="218.1" y="136.2">A33</text>
<text x="218.1" y="133.6">A32</text>
<text x="227.6" y="136.2">B33</text>
<text x="227.6" y="133.6">B32</text>
<text x="235.9" y="137.6">74</text>
<text x="235.9" y="135">73</text>
<text x="235.9" y="132.5">72</text>
<text x="211" y="142.7">36</text>
<text x="211" y="140.1">35</text>
<text x="218.1" y="143.8">A36</text>
<text x="218.1" y="141.3">A35</text>
<text x="218.1" y="138.7">A34</text>
<text x="227.6" y="143.8">B36</text>
<text x="227.6" y="141.3">B35</text>
<text x="227.6" y="138.7">B34</text>
<text x="235.9" y="142.7">76</text>
<text x="235.9" y="140.1">75</text>
<text x="160.6" y="147.8">4</text>
<text x="211" y="147.8">38</text>
<text x="211" y="145.3">37</text>
<text x="218.1" y="148.9">A38</text>
<text x="218.1" y="146.4">A37</text>
<text x="227.6" y="148.9">B38</text>
<text x="227.6" y="146.4">B37</text>
<text x="235.9" y="147.8">78</text>
<text x="235.9" y="145.3">77</text>
<text x="73.9" y="152.7">VDD</text>
<text x="82.8" y="151.6">8</text>
<text x="160.6" y="155.5">1</text>
<text x="160.6" y="152.9">2</text>
<text x="160.6" y="150.4">3</text>
<text x="211" y="152.9">40</text>
<text x="211" y="150.4">39</text>
<text x="218.1" y="154">A40</text>
<text x="218.1" y="151.5">A39</text>
<text x="227.6" y="154">B40</text>
<text x="227.6" y="151.5">B39</text>
<text x="235.9" y="152.9">80</text>
<text x="235.9" y="150.4">79</text>
<text x="73" y="157.8">VBAT</text>
<text x="82.8" y="156.7">3</text>
<text x="56.5" y="164.4">1</text>
<text x="62.4" y="165.5">X1</text>
<text x="74.2" y="165.5">MFP</text>
<text x="82.8" y="164.4">7</text>
<text x="56.5" y="169.5">2</text>
<text x="62.4" y="170.6">X2</text>
<text x="74.2" y="173.2">SDA</text>
<text x="82.8" y="172">5</text>
<text x="82.8" y="179.7">6</text>
<text x="56.5" y="182.2">4</text>
<text x="62.4" y="183.4">VSS</text>
<text x="74.6" y="180.8">SCL</text>
</g>
</svg>
